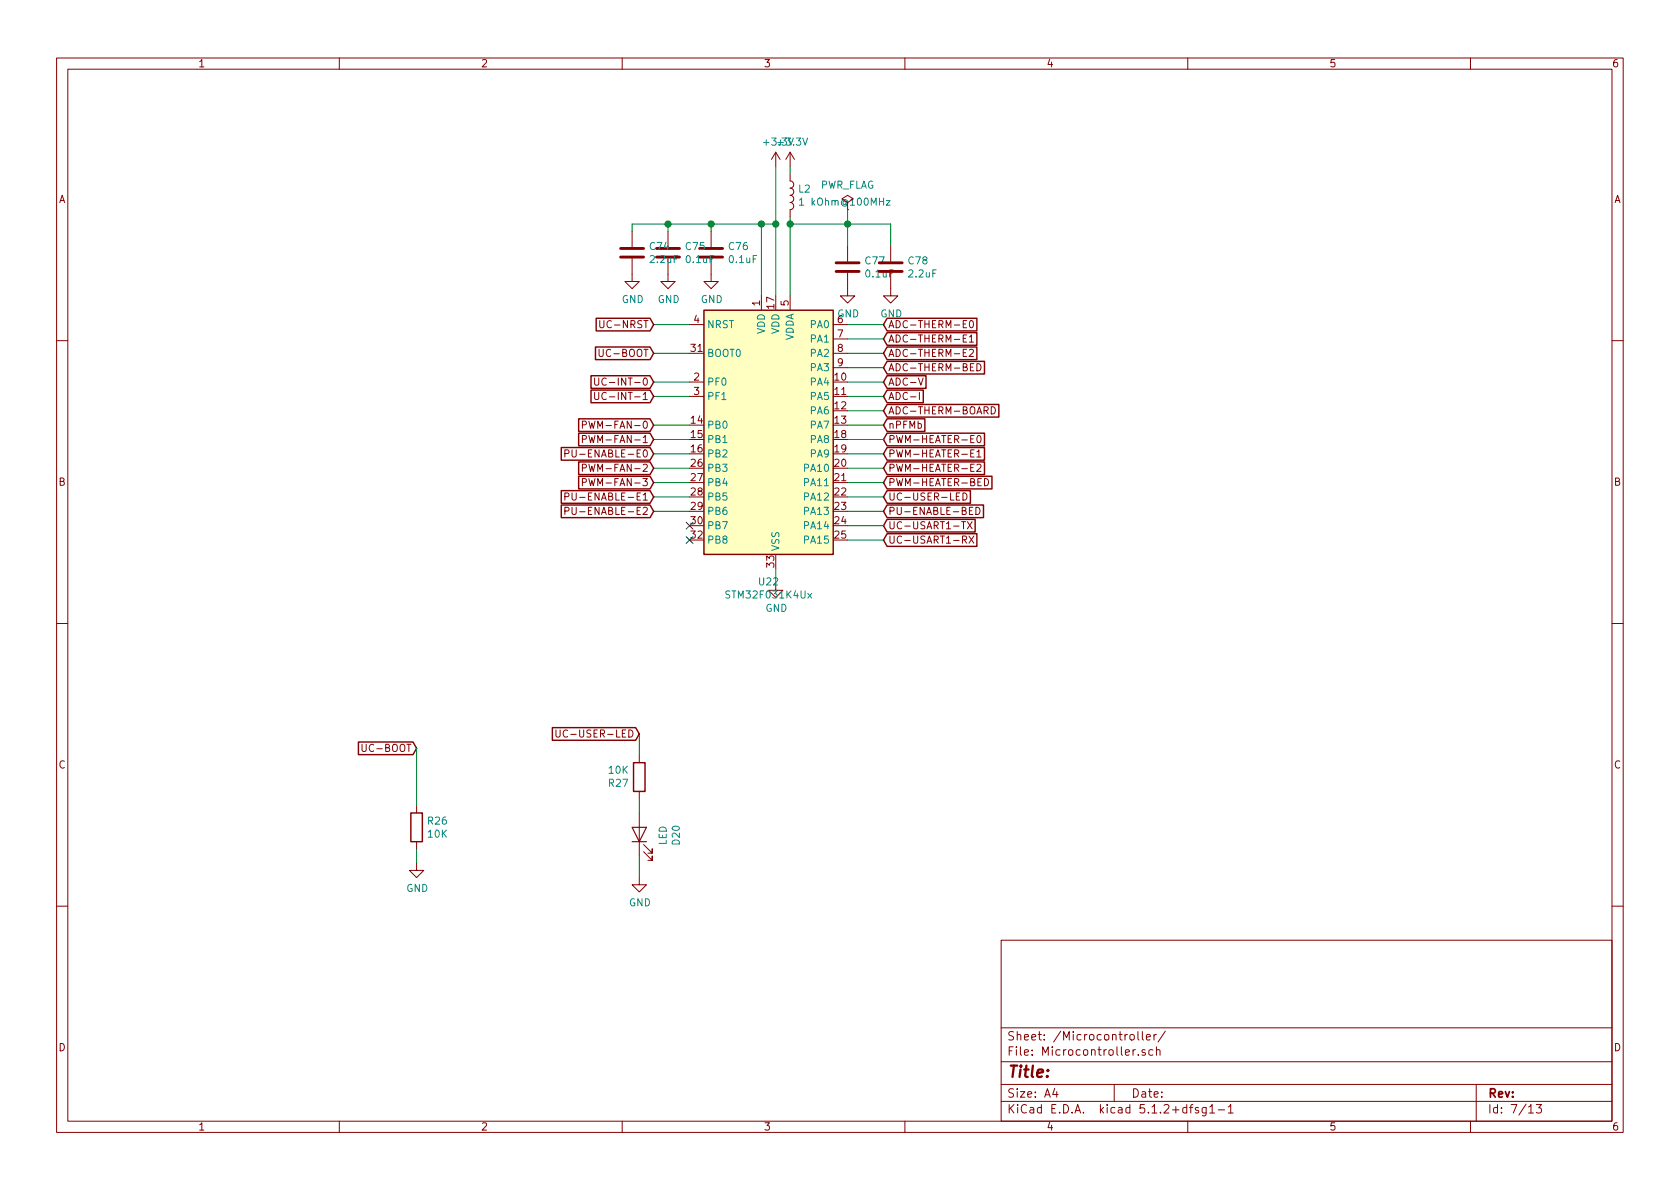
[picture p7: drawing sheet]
<svg xmlns="http://www.w3.org/2000/svg" width="297mm" height="210mm" viewBox="0 0 297 210" stroke-linecap="round" stroke-linejoin="round" font-family="sans-serif">
<g fill="none" stroke="#840000" stroke-width=".18">
<path d="M10 10.3h277v189.9h-277zM12 12.2h273v186.1h-273zM60 10.3v1.9M110 10.3v1.9M160 10.3v1.9M210 10.3v1.9M260 10.3v1.9M137.2 26.9l-.8 1.3M137.2 26.9v2.6M137.2 26.9l.7 1.3M139.7 30.7v1.3a.63 .63 0 0 1 .6 .6 .63 .63 0 0 1-.6 .7 .63 .63 0 0 1 .6 .6 .63 .63 0 0 1-.6 .6 .63 .63 0 0 1 .6 .7 .63 .63 0 0 1-.6 .6 .63 .63 0 0 1 .6 .6 .63 .63 0 0 1-.6 .7v1.2M139.7 26.9v2.6"/>
<path d="M139.7 26.9l-.8 1.3M139.7 26.9l.8 1.3M149.9 35.8l1-.6-1-.7-1.1 .7 1.1 .6v1.3M149.9 37.1h.1M106 56.7v1l.3 .3 .4-.1 .1-.2v-1M111.8 45.7v4.1h1.2l-1.2 1.2-1.3-1.2h1.3M111.8 40.9v2.8M118.1 45.7v4.1h1.3l-1.3 1.2-1.3-1.2h1.3M118.1 40.9v2.8M121.9 57.4h2.6M125.7 45.7v4.1h1.3l-1.3 1.2-1.2-1.2h1.2M125.7 40.9v2.8"/>
<path d="M134.6 52.3v2.6M139.7 52.3v2.6M147.3 57.4h2.6M147.3 59.9h2.6M149.9 48.3v4h1.2l-1.2 1.3-1.3-1.3h1.3M149.9 43.4v2.8M157.5 48.3v4h1.2l-1.2 1.3-1.3-1.3h1.3M157.5 43.4v2.8M170.3 59.8h.4M170.9 56.7h-.6v1.3h.6M170.9 59.2h-.6v1.3h.6M171.4 59.6l.4-.4v1.3"/>
<path d="M171.5 56.8l.2-.1a.69 .69 0 0 1 .4 .6 .69 .69 0 0 1-.4 .7l-.3-.3v-.2zM10 60.2h2M101.1 79.5v1.1l.3 .2h.4l.1-.2v-1.1M103 75.1l.6-.1v-.4l-.1-.1h-.5v1.2M103 77.7l.6-.1v-.5l-.1-.1h-.5v1.3M104.1 74.5l.3 1.2 .2-.9 .3 .9 .3-1.2M104.1 77l.3 1.3 .2-.9 .3 .9 .3-1.3M105.1 66.8v1.1l.3 .2h.3l.2-.2v-1.1M105.1 69.4v1l.3 .3 .3-.1 .2-.2v-1M105.9 61.8v1l.3 .2h.3l.2-.2v-1M107.2 67a.6 .6 0 0 0-.8 .4 .6 .6 0 0 0 .6 .7l.2-.1M107.2 69.5a.6 .6 0 0 0-.8 .4 .6 .6 0 0 0 .6 .8l.2-.2"/>
<path d="M121.9 67.6h2.6M121.9 70.1h2.6M147.3 62.5h2.6M147.3 65h2.6M162.4 66.8l.4 1.3 .4-1.3M162.6 69.4v1.3M170.9 61.8h-.6v1.2h.6M171.4 61.9l.5-.1 .2 .3v.2l-.8 .7h.8M171.4 60.5h.7M172.2 79.5h-.6v1.3h.6M172.7 64.3a.64 .64 0 0 1 .8 .6 .64 .64 0 0 1-.8 .7zM172.7 79.9l.4-.4v1.3"/>
<path d="M172.8 77.1l.2-.1a.67 .67 0 0 1 .5 .6 .67 .67 0 0 1-.5 .7l-.3-.5zM175.3 71.9a.64 .64 0 0 1 .7 .7 .64 .64 0 0 1-.7 .6zM285 60.2h2M99.9 80.2h.6l.1-.2-.1-.3-.1-.2h-.5v1.3M99.9 87.8h.6l.1-.2-.1-.3-.1-.1h-.5v1.2M99.9 90.4l.6-.1 .1-.2-.1-.3-.1-.1h-.5v1.3M101.1 87.2v1l.3 .2h.4l.1-.2v-1M101.1 89.7v1l.3 .3 .4-.1 .1-.2v-1M103 82.7l.6-.1v-.4l-.1-.1h-.5v1.3M103 85.3l.6-.1v-.4l-.1-.2h-.5v1.3M104.1 82.1l.3 1.3 .2-1 .3 1 .3-1.3M104.1 84.6l.3 1.3 .2-.9 .3 .9 .3-1.3"/>
<path d="M169.7 87.2h-.6v1.2h.6M170 92.2h.7M170.2 95.4h.6l.1-.2-.1-.3-.1-.1h-.5v1.3M170.3 87.2a.64 .64 0 0 1 .7 .6 .64 .64 0 0 1-.7 .6zM170.5 95.4l.4 .7M171 92.2l.9 1.3M171.3 94.8l.9 1.3M171.4 90.3h.4M171.9 92.2l-.9 1.3M172 89.7h-.6v1.3h.6M172.2 94.8l-.9 1.3M172.5 89.7a.64 .64 0 0 1 .8 .6 .64 .64 0 0 1-.8 .7z"/>
<path d="M172.7 82.2l.5-.1 .3 .3-.8 1h.8M172.7 80.8h.8M174.1 84.6a.64 .64 0 0 1 .7 .7 .64 .64 0 0 1-.7 .6zM10 110.3h2M137.2 103.1v1.3h1.2l-1.2 1.3-1.3-1.3h1.3M285 110.3h2M64 131.6v1.1l.3 .2 .3-.1 .1-.1v-1.1M98.3 129.1v1l.3 .2h.3l.1-.2v-1M100.4 129.2a.6 .6 0 0 0-.9 .4 .6 .6 0 0 0 .6 .7l.3-.1M113 133.6v1.3M113 139.9v1.3M73.7 152.6v1.3h1.2l-1.2 1.3-1.3-1.3h1.3"/>
<path d="M73.7 142.5v1.3M73.7 148.8v1.3M113 155.2v1.3h1.3l-1.3 1.2-1.2-1.2h1.2M113 143.8v7.6M113.8 150.6l1.5 1.5v-.7v.7h-.7M113.8 149.3l1.5 1.6v-.8v.8h-.7M10 160.2h2M177 166.3h108v32h-108zM285 160.2h2M60 198.3v1.9M110 198.3v1.9M160 198.3v1.9"/>
<path d="M177 194.8h108M177 191.8h108M177 187.8h108M177 181.8h108M186.5 192.5l-.4 1h1M186.8 193v1M197 191.8v3M199.8 183.1l.3-.2 .4 .2v.7l-.2 .1-.5-.1zM200.8 185.6l-.5 .3M201.2 182.4v1.3l.2 .2M201.3 186.5v.1M202 182.4v1.3l.2 .2"/>
<path d="M202.5 185.7l-.4-.1-.2 .2 .1 .2 .5 .2v.3h-.6M202.7 183.4l.7-.1-.1-.3-.4-.1-.2 .2 .1 .7h.5M203.8 185.7l-.4-.1-.3 .3 .1 .6 .2 .1 .4-.1M204 182.9v1M204.5 185.7l.2-.1 .4 .1v.9M204.5 182.9l-.5 .3M204.5 185.1v1.5M206 182.3l-1.3 2M210 198.3v1.9M210.3 195.8h.6M210.9 195.3l-.4 .2v1.3M211.9 195.9l-.4-.1-.2 .2 .1 .3 .5 .1v.3h-.6"/>
<path d="M213.3 195.8v1.2l-.3 .3h-.4M213.3 195.9l-.5-.1-.3 .3 .1 .6 .2 .1 .5-.1M213.9 195.8l.4-.5v1.5M213.9 196.8h.9M215.4 196.3h1.1M217.2 195.8l.4-.5v1.5M217.2 196.8h.8M260 198.3v1.9M261 191.8v6.5M270.3 195.8l.4-.5v1.5M270.3 196.8h.8M271.6 195.3h.9l-.4 .6 .4 .1v.7l-.2 .1-.7-.1"/>
</g>
<g fill="none" stroke="#008400" stroke-width=".18">
<path d="M118.1 39.6v1.3M125.7 39.6v1.3M134.6 39.6v12.7M137.2 29.5v22.8M137.2 39.6h-25.4v1.3M139.7 39.6h17.8v3.8M139.7 29.5v1.2M139.7 38.3v14M149.9 37.1v6.3M115.6 57.4h6.3M149.9 57.4h6.3M149.9 59.9h6.3"/>
<path d="M115.6 62.5h6.3M115.6 67.6h6.3M115.6 70.1h6.3M115.6 75.2h6.3M115.6 77.7h6.3M149.9 62.5h6.3M149.9 65h6.3M149.9 67.6h6.3M149.9 70.1h6.3M149.9 72.6h6.3M149.9 75.2h6.3M149.9 77.7h6.3"/>
<path d="M115.6 80.3h6.3M115.6 82.8h6.3M115.6 85.3h6.3M115.6 90.4h6.3M115.6 87.9h6.3M149.9 80.3h6.3M149.9 82.8h6.3M149.9 85.3h6.3M149.9 90.4h6.3M149.9 95.5h6.3M149.9 87.9h6.3M149.9 93h6.3"/>
<path d="M137.2 100.6v2.5M73.7 132.3v10.2M113 129.8v3.8M73.7 150.1v2.5M113 141.2v2.6M113 151.4v3.8"/>
</g>
<path d="M109.7 45.5h4.1M109.7 43.9h4.1M116.1 45.5h4M116.1 43.9h4M123.7 45.5h4.1M123.7 43.9h4.1M147.8 48h4.1M147.8 46.5h4.1M155.4 48h4.1M155.4 46.5h4.1" fill="none" stroke="#840000" stroke-width=".51"/>
<g fill="#008400" stroke="#008400" stroke-width=".25">
<circle cx="137.2" cy="39.6" r=".51"/>
<circle cx="125.7" cy="39.6" r=".51"/>
<circle cx="134.6" cy="39.6" r=".51"/>
<circle cx="149.9" cy="39.6" r=".51"/>
<circle cx="118.1" cy="39.6" r=".51"/>
<circle cx="139.7" cy="39.6" r=".51"/>
</g>
<g fill="none" stroke="#840000" stroke-width=".25">
<path d="M105.4 56.3h9.5l.7 1.1-.7 1.1h-9.5zM124.5 54.9h22.8v43.1h-22.8zM156.8 56.3h15.9v2.2h-15.9l-.6-1.1zM156.8 58.8h15.9v2.3h-15.9l-.6-1.2zM99.2 79.1h15.7l.7 1.2-.7 1.1h-15.7zM102.3 74.1h12.6l.7 1.1-.7 1.1h-12.6zM102.3 76.6h12.6l.7 1.1-.7 1.1h-12.6zM104.5 66.4h10.4l.7 1.2-.7 1.1h-10.4zM104.5 69h10.4l.7 1.1-.7 1.1h-10.4zM105.3 61.4h9.6l.7 1.1-.7 1.1h-9.6zM156.8 61.4h15.9v2.2h-15.9l-.6-1.1zM156.8 63.9h17.3v2.2h-17.3l-.6-1.1z"/>
<path d="M156.8 66.4h6.9v2.3h-6.9l-.6-1.1zM156.8 69h6.4v2.2h-6.4l-.6-1.1zM156.8 71.5h19.8v2.3h-19.8l-.6-1.2zM156.8 76.6h17.3v2.2h-17.3l-.6-1.1zM156.8 79.1h17.3v2.3h-17.3l-.6-1.1zM156.8 74.1h6.7v2.2h-6.7l-.6-1.1zM99.2 86.8h15.7l.7 1.1-.7 1.1h-15.7zM99.2 89.3h15.7l.7 1.1-.7 1.1h-15.7zM102.3 81.7h12.6l.7 1.1-.7 1.1h-12.6zM102.3 84.2h12.6l.7 1.1-.7 1.2h-12.6zM156.8 91.8h15.6v2.3h-15.6l-.6-1.1zM156.8 94.4h15.9v2.2h-15.9l-.6-1.1z"/>
<path d="M156.8 89.3h17.1v2.2h-17.1l-.6-1.1zM156.8 81.7h17.3v2.2h-17.3l-.6-1.1zM156.8 84.2h18.6v2.3h-18.6l-.6-1.2zM156.8 86.8h14.8v2.2h-14.8l-.6-1.1zM63.4 131.2h9.6l.7 1.1-.7 1.1h-9.6zM97.7 128.7h14.7l.6 1.1-.6 1.1h-14.7zM112 134.9h2v5h-2zM72.6 143.8h2.1v5h-2.1z"/>
</g>
<path d="M111.8 146.3h2.5l-1.3 2.5zM111.8 148.8h2.5" fill="none" stroke="#840000" stroke-width=".2"/>
<path d="M124.5 54.9h22.8v43.1h-22.8z" fill="#ffffc2" stroke="#ffffc2" stroke-width=".18"/>
<path d="M140.8 24.4h.8l-.5 .5 .4 .1v.5l-.1 .2-.6-.2M141.4 35.4l.3-.4v1.3M141.4 36.3h.7M141.9 24.4l.5 1.3 .4-1.3M156.7 35.5h.7l-.7 .8h.7M142.8 104.9l.7 .9M143.5 104.9l-.7 .9" fill="none" stroke="#008484" stroke-width=".18"/>
<path d="M121.3 92.3l1.2 1.3M121.3 94.9l1.2 1.2M122.5 92.3l-1.2 1.3M122.5 94.9l-1.2 1.2" fill="none" stroke="#000084" stroke-width=".18"/>
<text font-size="2.8" fill="#840000" x="178" y="190.5">Title:</text>
<g font-size="2.1" fill="#840000">
<text x="178" y="184">Sheet: /Microcontroller/</text>
<text x="178" y="186.7">File: Microcontroller.sch</text>
<text x="178" y="196.9">KiCad E.D.A. kicad 5.1.2+dfsg1-1</text>
<text x="178" y="194.1">Size: A4</text>
<text x="200" y="194.1">Date:</text>
<text x="263" y="194.1">Rev:</text>
<text x="263" y="196.9">Id: 7/13</text>
</g>
<g font-size="1.8" fill="#840000">
<text x="35" y="11.9">1</text>
<text x="85" y="11.9">2</text>
<text x="135" y="11.9">3</text>
<text x="185" y="11.9">4</text>
<text x="235" y="11.9">5</text>
<text x="285" y="11.9">6</text>
<text x="10.4" y="35.9">A</text>
<text x="285.4" y="35.9">A</text>
<text x="106.8" y="58">UC-NRST</text>
<text x="122.7" y="57.1">4</text>
<text x="134.4" y="54.1" transform="rotate(-90 134.4 54.1)">1</text>
<text x="136.9" y="54.6" transform="rotate(-90 136.9 54.6)">17</text>
<text x="139.4" y="54.1" transform="rotate(-90 139.4 54.1)">5</text>
<text x="148.1" y="57.1">6</text>
<text x="148.1" y="59.7">7</text>
<text x="157" y="58">ADC-THERM-E0</text>
<text x="106.5" y="63.1">UC-BOOT</text>
<text x="122.2" y="62.2">31</text>
<text x="148.1" y="62.2">8</text>
<text x="148.1" y="64.8">9</text>
<text x="157" y="60.6">ADC-THERM-E1</text>
<text x="157" y="63.1">ADC-THERM-E2</text>
<text x="157" y="65.7">ADC-THERM-BED</text>
<text x="107.2" y="68.2">UC-INT-0</text>
<text x="107.2" y="70.7">UC-INT-1</text>
<text x="122.7" y="67.3">2</text>
<text x="122.7" y="69.8">3</text>
<text x="147.6" y="67.3">10</text>
<text x="147.6" y="69.8">11</text>
<text x="157" y="68.2">ADC-V</text>
<text x="157" y="70.7">ADC-I</text>
<text x="104.7" y="75.8">PWM-FAN-0</text>
<text x="122.2" y="74.9">14</text>
<text x="122.2" y="77.5">15</text>
<text x="147.6" y="72.4">12</text>
<text x="147.6" y="74.9">13</text>
<text x="147.6" y="77.5">18</text>
<text x="157" y="73.3">ADC-THERM-BOARD</text>
<text x="157" y="75.8">nPFMb</text>
<text x="101.7" y="80.9">PU-ENABLE-E0</text>
<text x="104.7" y="78.4">PWM-FAN-1</text>
<text x="104.7" y="83.4">PWM-FAN-2</text>
<text x="122.2" y="80">16</text>
<text x="122.2" y="82.5">26</text>
<text x="147.6" y="82.5">20</text>
<text x="147.6" y="80">19</text>
<text x="157" y="78.4">PWM-HEATER-E0</text>
<text x="157" y="80.9">PWM-HEATER-E1</text>
<text x="157" y="83.4">PWM-HEATER-E2</text>
<text x="10.4" y="85.9">B</text>
<text x="101.7" y="88.5">PU-ENABLE-E1</text>
<text x="104.7" y="86">PWM-FAN-3</text>
<text x="122.2" y="85.1">27</text>
<text x="122.2" y="87.6">28</text>
<text x="147.6" y="85.1">21</text>
<text x="147.6" y="87.6">22</text>
<text x="157" y="86">PWM-HEATER-BED</text>
<text x="157" y="88.5">UC-USER-LED</text>
<text x="285.4" y="85.9">B</text>
<text x="101.7" y="91.1">PU-ENABLE-E2</text>
<text x="122.2" y="90.2">29</text>
<text x="122.2" y="92.7">30</text>
<text x="122.2" y="95.2">32</text>
<text x="147.6" y="90.2">23</text>
<text x="147.6" y="92.7">24</text>
<text x="147.6" y="95.2">25</text>
<text x="157" y="93.6">UC-USART1-TX</text>
<text x="157" y="91.1">PU-ENABLE-BED</text>
<text x="136.9" y="100.3" transform="rotate(-90 136.9 100.3)">33</text>
<text x="157" y="96.1">UC-USART1-RX</text>
<text x="100.1" y="130.4">UC-USER-LED</text>
<text x="10.4" y="135.9">C</text>
<text x="64.6" y="133">UC-BOOT</text>
<text x="285.4" y="135.9">C</text>
<text x="10.4" y="185.9">D</text>
<text x="285.4" y="185.9">D</text>
<text x="35" y="199.9">1</text>
<text x="85" y="199.9">2</text>
<text x="135" y="199.9">3</text>
<text x="185" y="199.9">4</text>
<text x="235" y="199.9">5</text>
<text x="285" y="199.9">6</text>
</g>
<g font-size="1.8" fill="#008484">
<text x="135.2" y="25.7">+3.3V</text>
<text x="141.2" y="34.1">L2</text>
<text x="144.9" y="33.4">PWR_FLAG</text>
<text x="142" y="36.4">1 kOhm@100MHz</text>
<text x="115" y="44.2">C74</text>
<text x="115.1" y="46.5">2.2uF</text>
<text x="121.3" y="44.2">C75</text>
<text x="121.4" y="46.5">0.1uF</text>
<text x="128.9" y="44.2">C76</text>
<text x="129" y="46.5">0.1uF</text>
<text x="153.1" y="46.8">C77</text>
<text x="160.7" y="46.8">C78</text>
<text x="109.9" y="53.6">GND</text>
<text x="116.3" y="53.6">GND</text>
<text x="123.9" y="53.6">GND</text>
<text x="153.2" y="49.1">0.1uF</text>
<text x="160.8" y="49.1">2.2uF</text>
<text x="125" y="58">NRST</text>
<text x="135.3" y="59.1" transform="rotate(-90 135.3 59.1)">VDD</text>
<text x="137.8" y="59.1" transform="rotate(-90 137.8 59.1)">VDD</text>
<text x="143.4" y="58">PA0</text>
<text x="148" y="56.1">GND</text>
<text x="155.7" y="56.1">GND</text>
<text x="125" y="63.1">BOOT0</text>
<text x="140.3" y="60.4" transform="rotate(-90 140.3 60.4)">VDDA</text>
<text x="143.4" y="60.6">PA1</text>
<text x="143.4" y="63.1">PA2</text>
<text x="143.4" y="65.7">PA3</text>
<text x="125" y="68.2">PF0</text>
<text x="125" y="70.7">PF1</text>
<text x="143.4" y="68.2">PA4</text>
<text x="143.4" y="70.7">PA5</text>
<text x="125" y="75.8">PB0</text>
<text x="143.4" y="73.3">PA6</text>
<text x="143.4" y="75.8">PA7</text>
<text x="125" y="78.4">PB1</text>
<text x="125" y="80.9">PB2</text>
<text x="125" y="83.4">PB3</text>
<text x="142.4" y="83.4">PA10</text>
<text x="143.4" y="78.4">PA8</text>
<text x="143.4" y="80.9">PA9</text>
<text x="125" y="86">PB4</text>
<text x="125" y="88.5">PB5</text>
<text x="142.4" y="86">PA11</text>
<text x="142.4" y="88.5">PA12</text>
<text x="125" y="91.1">PB6</text>
<text x="125" y="93.6">PB7</text>
<text x="142.4" y="91.1">PA13</text>
<text x="142.4" y="93.6">PA14</text>
<text x="125" y="96.1">PB8</text>
<text x="137.8" y="97.5" transform="rotate(-90 137.8 97.5)">VSS</text>
<text x="142.4" y="96.1">PA15</text>
<text x="128.8" y="105.8">STM32F031K4Ux</text>
<text x="134.3" y="103.5">U22</text>
<text x="135.3" y="108.2">GND</text>
<text x="107.7" y="136.8">10K</text>
<text x="107.7" y="139.1">R27</text>
<text x="75.7" y="145.8">R26</text>
<text x="75.7" y="148.1">10K</text>
<text x="117.9" y="149.5" transform="rotate(-90 117.9 149.5)">LED</text>
<text x="120.2" y="149.3" transform="rotate(-90 120.2 149.3)">D20</text>
<text x="71.8" y="157.7">GND</text>
<text x="111.2" y="160.3">GND</text>
</g>
</svg>
